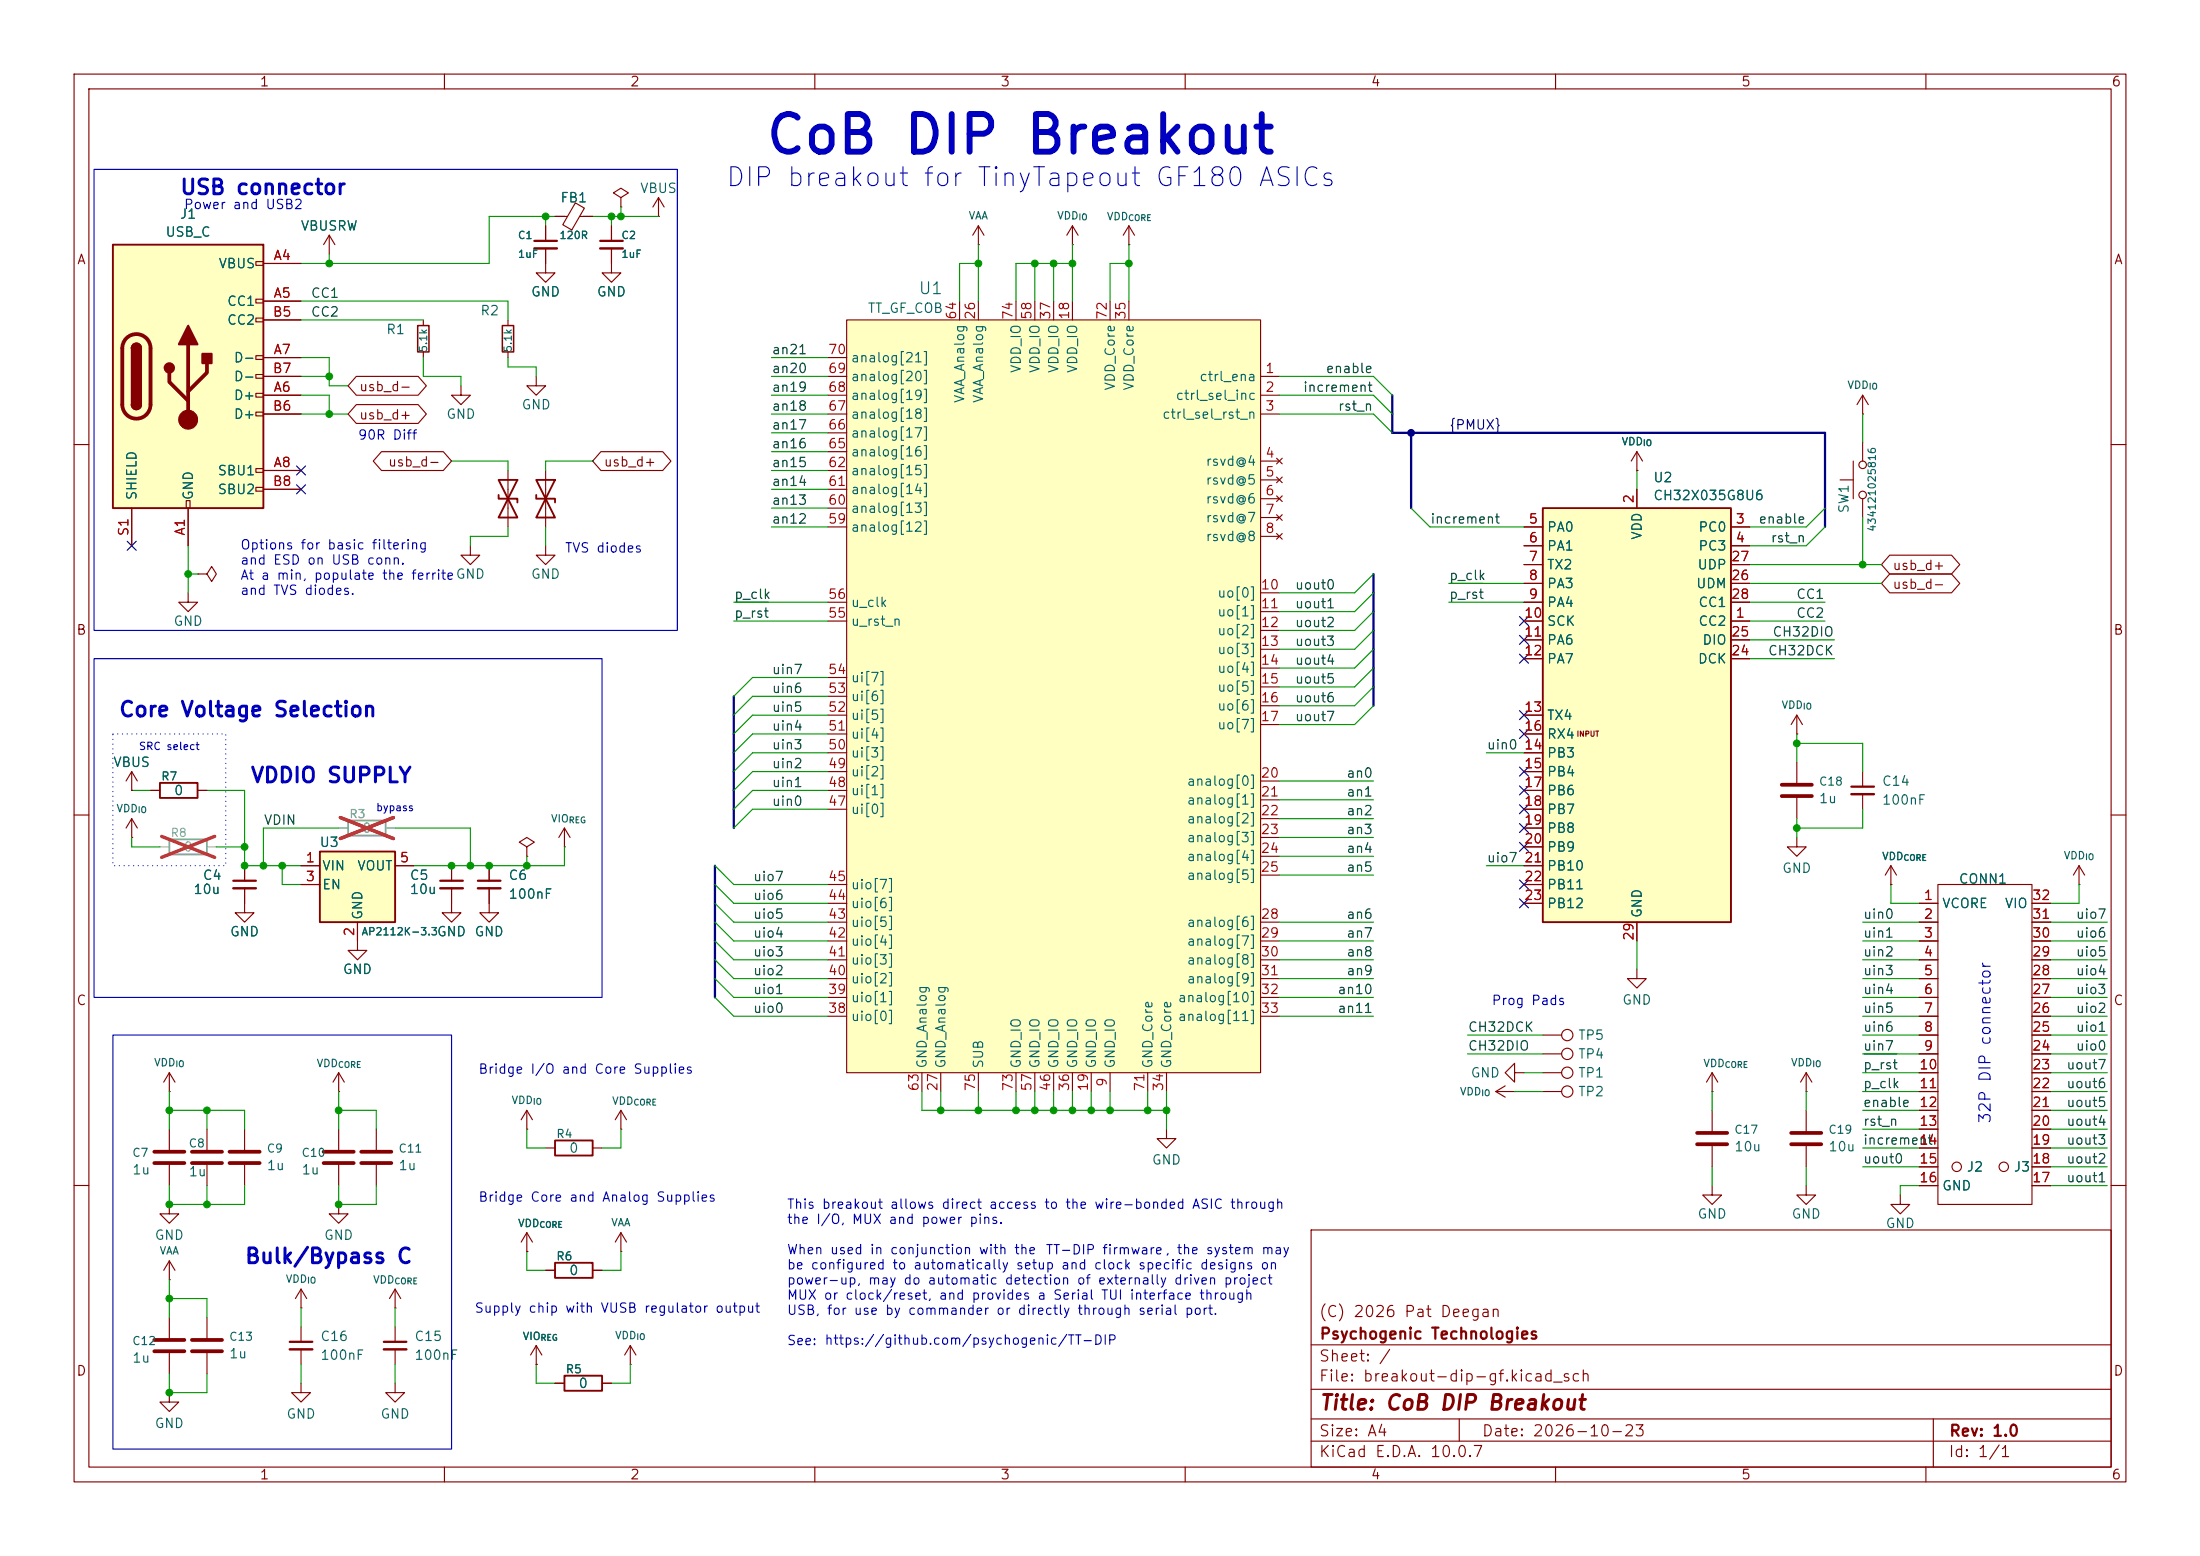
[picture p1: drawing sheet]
<svg xmlns="http://www.w3.org/2000/svg" width="297mm" height="210mm" viewBox="0 0 297 210" stroke-linecap="round" stroke-linejoin="round" font-family="sans-serif">
<g fill="none" stroke="#840000" stroke-width=".15">
<path d="M10 10h277v190h-277zM12 12h273v186h-273zM60 10v2M110 10v2M160 10v2M210 10v2M260 10v2M73.7 35.6v1.2h1.2l-1.2 1.3-1.3-1.3h1.3M57.1 43.2v.7M57.1 47.5v.8M10 60h2M285 60h2"/>
<path d="M25.4 80v1.3h1.3l-1.3 1.3-1.3-1.3h1.3M10 110h2M71.1 114.3l1-.6-1-.7-1 .7 1 .6v1.3M71.1 115.6h.1M261.6 119.4h12.7v43.2h-12.7zM285 110h2M259.1 121.9h2.5M259.1 124.5h2.5M259.1 127h2.5M259.1 129.5h2.5M259.1 132.1h2.5M259.1 134.6h2.5"/>
<path d="M259.1 137.2h2.5M259.1 139.7h2.5M274.3 121.9h2.6M274.3 124.5h2.6M274.3 127h2.6M274.3 129.5h2.6M274.3 132.1h2.6M274.3 134.6h2.6M274.3 137.2h2.6M274.3 139.7h2.6M157.5 152.4v1.3h-1.3l1.3 1.2 1.2-1.2h-1.2M259.1 142.2h2.5"/>
<path d="M259.1 144.8h2.5M259.1 147.3h2.5M259.1 149.9h2.5M259.1 152.4h2.5M259.1 154.9h2.5M259.1 157.5h2.5M274.3 142.2h2.6M274.3 144.8h2.6M274.3 147.3h2.6M274.3 149.9h2.6M274.3 152.4h2.6M274.3 154.9h2.6"/>
<path d="M274.3 157.5h2.6M10 160h2M177 166h108v32h-108zM259.1 160h2.5M274.3 160h2.6M285 160h2M60 198v2M110 198v2M160 198v2M177 194.5h108M177 191.5h108M177 187.5h108"/>
<path d="M177 181.5h108M197 191.5v3M210 198v2M260 198v2M261 191.5v6.5"/>
<circle cx="264.2" cy="157.5" r=".63"/>
<circle cx="270.5" cy="157.5" r=".63"/>
</g>
<path d="M56.4 43.9h1.5v3.6h-1.5z" fill="none" stroke="#840000" stroke-width=".2"/>
<path d="M43.2 114.9h10.1v9.6h-10.1z" fill="#ffffc2"/>
<path d="M43.2 114.9h10.1v9.6h-10.1z" fill="none" stroke="#840000" stroke-width=".25"/>
<path d="M26.7 77.5h1.2l.7-1 .6 1-.6 1-.7-1M26.7 77.5h.1M40.6 116.8h2.6M40.6 119.4h2.6M53.3 116.8h2.6M76.2 114.3h.1M76.2 111.8l-.8 1.2M76.2 111.8l.8 1.2M76.2 111.8v2.5M48.3 124.5v2.5" fill="none" stroke="#840000" stroke-width=".15"/>
<path d="M47 110.7h5.1v2.1h-5.1z" fill="none" stroke="#9c9b98" stroke-width=".25"/>
<path d="M45.7 111.8h1.3M52.1 111.8h1.2" fill="none" stroke="#9c9b98" stroke-width=".15"/>
<path d="M45.9 110.3l7.2 2.9M53.1 110.3l-7.2 2.9" fill="none" stroke="#e12e31" stroke-width=".46"/>
<path d="M114.3 43.2h55.9v101.6h-55.9z" fill="#ffffc2"/>
<g fill="none" stroke="#840000" stroke-width=".15">
<path d="M74.9 29.2h1.7M77.7 27.4l1.2 .7-1.7 2.9-1.2-.7zM78.3 29.2h1.7M83.8 26.7l1-.7-1-.6-1 .6 1 .7v1.2M83.8 27.9h.1M88.9 29.2h.1M88.9 26.7l-.8 1.2M88.9 26.7l.8 1.2M88.9 26.7v2.5M62.2 52.1v1.2h1.3l-1.3 1.3-1.2-1.3h1.2M68.6 43.2v.7M68.6 47.5v.8"/>
<path d="M72.4 50.8v1.3h1.3l-1.3 1.2-1.3-1.2h1.3M111.8 50.8h2.5M111.8 53.3h2.5M111.8 55.9h2.5M111.8 58.4h2.5M111.8 48.3h2.5M114.3 43.2h55.9v101.6h-55.9zM129.5 40.6v2.6M132.1 40.6v2.6M137.2 40.6v2.6M139.7 40.6v2.6M142.2 40.6v2.6"/>
<path d="M144.8 40.6v2.6M149.9 40.6v2.6M152.4 40.6v2.6M170.2 50.8h2.5M170.2 53.3h2.5M170.2 55.9h2.5M251.5 55.9h.1M251.5 53.3v2.6M251.5 59.7v2.5M251.5 53.3l.7 1.3M251.5 53.3l-.8 1.3M63.5 73.7v1.2h1.3l-1.3 1.3-1.3-1.3h1.3"/>
<path d="M68.6 63.5v7.6M73.7 73.7v1.2h1.2l-1.2 1.3-1.3-1.3h1.3M73.7 63.5v7.6M111.8 71.1h2.5M111.8 68.6h2.5M111.8 66h2.5M111.8 63.5h2.5M111.8 61h2.5M170.2 62.2h2.5M170.2 64.8h2.5M170.2 67.3h2.5M170.2 69.9h2.5"/>
<path d="M170.2 72.4h2.5M172.3 61.8l.8 .8M172.3 64.4l.8 .8M172.3 66.9l.8 .8M172.3 69.5l.8 .7M172.3 72l.8 .8M173.1 61.8l-.8 .8M173.1 64.4l-.8 .8M173.1 66.9l-.8 .8M173.1 69.5l-.8 .7M173.1 72l-.8 .8M221 63.5h.1"/>
<path d="M221 61l.7 1.2M221 61l-.8 1.2M221 61v2.5M248.4 64.8h1.8M250.2 62.2v5.1M251.5 67.3v2.6M111.8 99.1h2.5M111.8 96.5h2.5M111.8 94h2.5M111.8 91.4h2.5M111.8 83.8h2.5M111.8 81.3h2.5"/>
<path d="M170.2 80h2.5M170.2 82.6h2.5M170.2 85.1h2.5M170.2 87.6h2.5M170.2 90.2h2.5M170.2 92.7h2.5M170.2 95.3h2.5M170.2 97.8h2.5M17.8 106.7h.1M17.8 113h.1M17.8 104.1l-.8 1.3M17.8 104.1l.7 1.3"/>
<path d="M17.8 104.1v2.6M17.8 110.5v2.5M17.8 110.5l-.8 1.3M17.8 110.5l.7 1.3M20.3 106.7h1.3M26.7 106.7h1.2M33 119.9v3.3h1.3l-1.3 1.3-1.3-1.3h1.3M33 116.8v2.1M61 119.9v3.3h1.2l-1.2 1.3-1.3-1.3h1.3M61 116.8v2.1M66 119.9v3.3h1.3l-1.3 1.3-1.2-1.3h1.2M66 116.8v2.1"/>
<path d="M111.8 119.4h2.5M111.8 109.2h2.5M111.8 106.7h2.5M111.8 104.1h2.5M111.8 101.6h2.5M170.2 105.4h2.5M170.2 108h2.5M170.2 110.5h2.5M170.2 113h2.5M170.2 115.6h2.5M170.2 118.1h2.5M242.6 113v1.3h-1.3l1.3 1.3 1.2-1.3h-1.2"/>
<path d="M255.3 119.4h.1M255.3 116.8l-.8 1.3M255.3 116.8l.7 1.3M255.3 116.8v2.6M111.8 124.5h2.5M111.8 127h2.5M111.8 129.5h2.5M111.8 132.1h2.5M111.8 134.6h2.5M111.8 137.2h2.5M111.8 121.9h2.5M170.2 124.5h2.5"/>
<path d="M170.2 127h2.5M170.2 129.5h2.5M170.2 132.1h2.5M170.2 134.6h2.5M170.2 137.2h2.5M22.9 147.3h.1M22.9 144.8v2.5M22.9 152.4v2.8M22.9 157.2v2.8M22.9 144.8l-.8 1.3M22.9 144.8l.7 1.3M50.8 152.4v2.8"/>
<path d="M50.8 157.2v2.8M71.1 152.4h.1M71.1 149.9l-.7 1.2M71.1 149.9l.8 1.2M71.1 149.9v2.5M73.7 154.9h1.2M80 154.9h1.3M83.8 152.4h.1M83.8 149.9l-.7 1.2M83.8 149.9l.8 1.2M83.8 149.9v2.5M124.5 144.8v2.5"/>
<path d="M127 144.8v2.5M132.1 144.8v2.5M137.2 144.8v2.5M139.7 144.8v2.5M142.2 144.8v2.5M144.8 144.8v2.5M147.3 144.8v2.5M149.9 144.8v2.5M154.9 144.8v2.5M157.5 144.8v2.5M201.9 147.3l1.3 .8M201.9 147.3h2.6"/>
<path d="M203.2 146.6l-1.3 .7M204.5 144.8v1.3l-1.3-1.3 1.3-1.3v1.3h1.2M204.5 147.3h.1M243.8 147.3h.1M243.8 144.8v2.5M243.8 149.9v2.8M243.8 154.7v2.8M243.8 144.8l-.7 1.3M243.8 144.8l.8 1.3M22.9 162.6v1.2h1.2l-1.2 1.3-1.3-1.3h1.3M22.9 172.7h.1M22.9 170.2v2.5"/>
<path d="M22.9 177.8v2.8M22.9 170.2l-.8 1.3M22.9 170.2l.7 1.3M27.9 177.8v2.8M40.6 176.5h.1M40.6 174v2.5M40.6 179.1v2M40.6 174l-.7 1.3M40.6 174l.8 1.3M53.3 176.5h.1M53.3 174l.8 1.3M53.3 174l-.7 1.3"/>
<path d="M53.3 174v2.5M53.3 179.1v2M71.1 168.9h.1M71.1 166.4v2.5M71.1 166.4l-.7 1.2M71.1 166.4l.8 1.2M73.7 171.5h1.2M80 171.5h1.3M83.8 168.9h.1M83.8 166.4v2.5M83.8 166.4l-.7 1.2M83.8 166.4l.8 1.2"/>
<path d="M243.8 160v1.3h1.3l-1.3 1.3-1.2-1.3h1.2M256.5 161.3v1.3h1.3l-1.3 1.2-1.2-1.2h1.2M22.9 188v1.2h1.2l-1.2 1.3-1.3-1.3h1.3M22.9 182.6v2.8M27.9 182.6v2.8M40.6 186.7v1.3h1.3l-1.3 1.2-1.2-1.2h1.2M40.6 182.1v2.1M53.3 186.7v1.3h1.3l-1.3 1.2-1.2-1.2h1.2M53.3 182.1v2.1M72.4 184.2h.1M72.4 181.6l-.8 1.3M72.4 181.6l.8 1.3"/>
<path d="M72.4 181.6v2.6M74.9 186.7h1.3M81.3 186.7h1.2M85.1 184.2h.1M85.1 181.6l-.8 1.3M85.1 181.6l.8 1.3M85.1 181.6v2.6"/>
<circle cx="251.5" cy="62.7" r=".51"/>
<circle cx="251.5" cy="66.8" r=".51"/>
</g>
<path d="M31.5 118.9h3M59.4 118.9h3.1M64.5 118.9h3.1M39.1 181.1h3.1M51.8 181.1h3.1" fill="none" stroke="#840000" stroke-width=".3"/>
<path d="M31.5 119.9h3M59.4 119.9h3.1M64.5 119.9h3.1M39.1 182.1h3.1M51.8 182.1h3.1" fill="none" stroke="#840000" stroke-width=".33"/>
<path d="M67.3 64.8l2.5 5.1h-2.5l2.5-5.1zM67.3 66.8v.5h2.5v.5M72.4 64.8l2.5 5.1h-2.5l2.5-5.1zM72.4 66.8v.5h2.5v.5M21.6 105.7h5.1v2h-5.1zM74.9 153.9h5.1v2.1h-5.1zM74.9 170.4h5.1v2.1h-5.1zM76.2 185.7h5.1v2h-5.1z" fill="none" stroke="#840000" stroke-width=".25"/>
<path d="M22.9 113.3h5v2h-5z" fill="none" stroke="#9c9b98" stroke-width=".25"/>
<path d="M21.6 114.3h1.3M27.9 114.3h1.3" fill="none" stroke="#9c9b98" stroke-width=".15"/>
<path d="M21.8 112.9l7.2 2.8M29 112.9l-7.2 2.8" fill="none" stroke="#e12e31" stroke-width=".46"/>
<path d="M20.8 155.4h4.1M20.8 157h4.1M48.8 155.4h4M48.8 157h4M241.8 152.9h4.1M241.8 154.4h4.1M20.8 180.8h4.1M20.8 182.4h4.1M25.9 180.8h4.1M25.9 182.4h4.1" fill="none" stroke="#840000" stroke-width=".51"/>
<path d="M67.8 43.9h1.5v3.6h-1.5z" fill="none" stroke="#840000" stroke-width=".2"/>
<path d="M208.3 68.6h25.4v55.9h-25.4z" fill="#ffffc2"/>
<path d="M208.3 68.6h25.4v55.9h-25.4z" fill="none" stroke="#840000" stroke-width=".25"/>
<g fill="none" stroke="#840000" stroke-width=".15">
<path d="M44.4 31.8l-.7 1.2M44.4 31.8l.8 1.2M44.4 31.8v2.5M73.7 30.5v2M73.7 33.5v2.1M82.5 33.5v3.3h1.3l-1.3 1.3-1.2-1.3h1.2M82.5 30.5v2M132.1 33h.1M132.1 30.5l.7 1.3M132.1 30.5l-.8 1.3M132.1 30.5v2.5M144.8 33h.1"/>
<path d="M144.8 30.5l.7 1.3M144.8 30.5l-.8 1.3M144.8 30.5v2.5M152.4 33h.1M152.4 30.5l.8 1.3M152.4 30.5l-.8 1.3M152.4 30.5v2.5M205.7 71.1h2.6M205.7 73.7h2.6M205.7 76.2h2.6M205.7 78.7h2.6M221 66v2.6"/>
<path d="M233.7 71.1h2.5M233.7 73.7h2.5M233.7 76.2h2.5M233.7 78.7h2.5M205.7 83.8h2.6M205.7 81.3h2.6M205.7 86.4h2.6M205.7 88.9h2.6M205.7 96.5h2.6M205.7 99.1h2.6M233.7 83.8h2.5M233.7 81.3h2.5"/>
<path d="M233.7 86.4h2.5M233.7 88.9h2.5M242.6 99.1h.1M242.6 96.5l.7 1.3M242.6 96.5l-.8 1.3M242.6 96.5v2.6M205.7 101.6h2.6M205.7 104.1h2.6M205.7 106.7h2.6M205.7 109.2h2.6M205.7 111.8h2.6M205.7 114.3h2.6"/>
<path d="M205.7 116.8h2.6M205.7 119.4h2.6M242.6 102.9v2.8M242.6 107.7v2.8M251.5 104.1v2.1M251.5 107.2v2M205.7 121.9h2.6M208.3 139.7h2.5M221 130.8v1.3h-1.3l1.3 1.3 1.2-1.3h-1.2M221 124.5v2.5M27.9 152.4v2.8M27.9 157.2v2.8"/>
<path d="M33 152.4v2.8M33 157.2v2.8M45.7 147.3h.1M45.7 144.8v2.5M45.7 152.4v2.8M45.7 157.2v2.8M45.7 144.8l.8 1.3M45.7 144.8l-.7 1.3M208.3 144.8h2.5M208.3 142.2h2.5M208.3 147.3h2.5M231.1 147.3h.1"/>
<path d="M231.1 144.8l-.7 1.3M231.1 144.8l.8 1.3M231.1 144.8v2.5M231.1 149.9v2.8M231.1 154.7v2.8M45.7 162.6v1.2h1.3l-1.3 1.3-1.3-1.3h1.3M231.1 160v1.3h1.3l-1.3 1.3-1.2-1.3h1.2"/>
<circle cx="211.6" cy="139.7" r=".76"/>
<circle cx="211.6" cy="142.2" r=".76"/>
<circle cx="211.6" cy="144.8" r=".76"/>
<circle cx="211.6" cy="147.3" r=".76"/>
</g>
<path d="M240.5 105.9h4.1M240.5 107.4h4.1M25.9 155.4h4.1M25.9 157h4.1M31 155.4h4.1M31 157h4.1M43.7 155.4h4.1M43.7 157h4.1M229.1 152.9h4.1M229.1 154.4h4.1" fill="none" stroke="#840000" stroke-width=".51"/>
<path d="M72.1 32.5h3.1M81 32.5h3.1M249.9 106.2h3.1" fill="none" stroke="#840000" stroke-width=".3"/>
<path d="M72.1 33.5h3.1M81 33.5h3.1M249.9 107.2h3.1" fill="none" stroke="#840000" stroke-width=".33"/>
<path d="M15.2 33h20.4v35.6h-20.4z" fill="#ffffc2"/>
<g fill="none" stroke="#840000" stroke-width=".15">
<path d="M34.5 35.3h1.1v.5h-1.1zM35.6 35.6h5M73.7 30.5v2M73.7 33.5v2.1M74.9 29.2h1.3M78.7 29.2h1.3M82.5 30.5v2M82.5 33.5v2.1M34.5 40.4h1.1v.5h-1.1zM34.5 42.9h1.1v.5h-1.1zM34.5 48h1.1v.5h-1.1zM34.5 50.5h1.1v.6h-1.1z"/>
<path d="M34.5 53.1h1.1v.5h-1.1zM34.5 55.6h1.1v.5h-1.1zM35.6 40.6h5M35.6 53.3h5M35.6 48.3h5M35.6 43.2h5M35.6 55.9h5M35.6 50.8h5M48.1 50.8h8.4l1.1 1.3-1.1 1.2h-8.4l-1.1-1.2zM48.1 54.6h8.4l1.1 1.3-1.1 1.3h-8.4l-1.1-1.3zM17.8 68.6v5.1M25.1 67.6h.6v1h-.6z"/>
<path d="M25.4 68.6v5.1M34.5 63.2h1.1v.6h-1.1zM34.5 65.8h1.1v.5h-1.1zM35.6 63.5h5M35.6 66h5M51.5 61h8.3l1.2 1.2-1.2 1.3h-8.3l-1.1-1.3zM81.1 61h8.4l1.1 1.2-1.1 1.3h-8.4l-1.1-1.3zM205.7 71.1h2.6M205.7 73.7h2.6M205.7 76.2h2.6M205.7 78.7h2.6M221 63.5h.1"/>
<path d="M221 66v2.6M233.7 71.1h2.5M233.7 73.7h2.5M233.7 76.2h2.5M233.7 78.7h2.5M255.1 77.5h8.4l1.1 1.2-1.1 1.3h-8.4l-1.1-1.3zM255.1 74.9h8.4l1.1 1.3-1.1 1.3h-8.4l-1.1-1.3zM205.7 83.8h2.6M205.7 81.3h2.6M205.7 86.4h2.6M205.7 88.9h2.6M205.7 96.5h2.6"/>
<path d="M205.7 99.1h2.6M233.7 83.8h2.5M233.7 81.3h2.5M233.7 86.4h2.5M233.7 88.9h2.5M17.8 106.7h.1M20.3 106.7h1.3M26.7 106.7h1.2M33 116.8v2.1M33 119.9v2M40.6 116.8h2.6M40.6 119.4h2.6"/>
<path d="M53.3 116.8h2.6M61 116.8v2.1M61 119.9v2M66 116.8v2.1M66 119.9v2M205.7 116.8h2.6M205.7 119.4h2.6M205.7 106.7h2.6M205.7 101.6h2.6M205.7 104.1h2.6M205.7 109.2h2.6M205.7 111.8h2.6"/>
<path d="M205.7 114.3h2.6M255.3 119.4h.1M280.7 119.4h.1M280.7 116.8l-.8 1.3M280.7 116.8l.7 1.3M280.7 116.8v2.6M48.3 124.5v3.8h1.2l-1.2 1.2-1.3-1.2h1.3M205.7 121.9h2.6M221 124.5v2.5M259.1 121.9h2.5M259.1 124.5h2.5M259.1 127h2.5"/>
<path d="M259.1 129.5h2.5M259.1 132.1h2.5M259.1 134.6h2.5M259.1 137.2h2.5M259.1 139.7h2.5M274.3 121.9h2.6M274.3 124.5h2.6M274.3 127h2.6M274.3 129.5h2.6M274.3 132.1h2.6M274.3 134.6h2.6M274.3 137.2h2.6"/>
<path d="M274.3 139.7h2.6M259.1 142.2h2.5M259.1 144.8h2.5M259.1 147.3h2.5M259.1 149.9h2.5M259.1 152.4h2.5M259.1 154.9h2.5M259.1 157.5h2.5M274.3 142.2h2.6M274.3 144.8h2.6M274.3 147.3h2.6M274.3 149.9h2.6"/>
<path d="M274.3 152.4h2.6M274.3 154.9h2.6M274.3 157.5h2.6M71.1 168.9h.1M73.7 171.5h1.2M80 171.5h1.3M259.1 160h2.5M274.3 160h2.6M72.4 184.2h.1M74.9 186.7h1.3M81.3 186.7h1.2"/>
</g>
<path d="M15.2 33h20.4v35.6h-20.4zM17.8 47a.64 .64 0 0 1 .6-.6 .64 .64 0 0 1 .6 .6M17.8 54.6a.64 .64 0 0 0 .6 .6 .64 .64 0 0 0 .6-.6" fill="none" stroke="#840000" stroke-width=".25"/>
<path d="M17.1 45.7a1.9 1.9 0 0 1 2-.5 1.9 1.9 0 0 1 1.2 1.8v7.6a1.91 1.91 0 0 1-1.9 1.9 1.91 1.91 0 0 1-1.9-1.9v-7.6a1.9 1.9 0 0 1 .6-1.3zM22.9 50.3v1.3l2.5 2.5M25.4 46.5v10.1M27.9 49v1.3l-2.5 2.5" fill="none" stroke="#840000" stroke-width=".51"/>
<g fill="#840000" stroke="#840000" stroke-width=".25">
<path d="M17.8 47h1.2v7.6h-1.2z"/>
<path d="M18 46.5a.64 .64 0 0 1 .7-.1 .64 .64 0 0 1 .3 .6h-1.2z"/>
<path d="M17.8 54.6h1.2a.64 .64 0 0 1-.6 .6 .64 .64 0 0 1-.6-.6z"/>
<path d="M25.4 43.9l1.3 2.6h-2.6z"/>
<path d="M27.3 47.8h1.3v1.2h-1.3z"/>
<circle cx="22.9" cy="49.7" r=".63"/>
</g>
<circle cx="25.4" cy="56.6" r="1.27" fill="#840000" stroke="#840000" stroke-width=".15"/>
<path d="M195.8 78.7h4.4M99.3 81.3h4.4M251.7 142.2h4.4" fill="none" stroke="#0f0f0f" stroke-width=".15"/>
<path d="M188 53.3v5.1h58.4v12.7M190.5 58.4v10.2M185.4 77.5v17.8M99.1 94v17.8M96.5 116.8v17.8" fill="none" stroke="#000084" stroke-width=".3"/>
<g fill="none" stroke="#009600" stroke-width=".15">
<path d="M44.4 34.3v1.3M73.7 29.2v1.3M74.9 29.2h-8.9v6.4h-25.4M80 29.2h8.9M82.5 29.2v1.3M83.8 27.9v1.3M132.1 35.6h-2.6v5M132.1 33v7.6M139.7 35.6v5M142.2 35.6v5M144.8 33v7.6M144.8 35.6h-7.6v5"/>
<path d="M152.4 33v7.6M152.4 35.6h-2.5v5M40.6 55.9h6.4M40.6 53.3h3.8v2.6M40.6 50.8h3.8M40.6 48.3h3.8v3.8h2.6M40.6 40.6h28v2.6M40.6 43.2h16.5M57.1 48.3v2.5h5.1v1.3M68.6 48.3v1.2h3.8v1.3M104.1 55.9h7.7M104.1 53.3h7.7"/>
<path d="M104.1 50.8h7.7M104.1 48.3h7.7M104.1 58.4h7.7M172.7 55.9h12.7l2.6 2.5M172.7 53.3h12.7l2.6 2.6M172.7 50.8h12.7l2.6 2.5M251.5 55.9v3.8M25.4 73.7v6.3M25.4 77.5h1.3M61 62.2h7.6v1.3M68.6 71.1v1.3h-5.1v1.3M73.7 71.1v2.6"/>
<path d="M80 62.2h-6.3v1.3M104.1 71.1h7.7M104.1 63.5h7.7M104.1 68.6h7.7M104.1 66h7.7M104.1 61h7.7M185.4 77.5l-2.5 2.5h-10.2M190.5 68.6l2.5 2.5h12.7M195.6 78.7h10.1M221 63.5v2.5M236.2 78.7h17.8M236.2 76.2h17.8"/>
<path d="M246.4 71.1l-2.6 2.6h-7.6M246.4 68.6l-2.6 2.5h-7.6M251.5 69.9v6.3M99.1 81.3h12.7M99.1 83.8h12.7M111.8 99.1h-10.2l-2.5 2.5M111.8 96.5h-10.2l-2.5 2.6M111.8 91.4h-10.2l-2.5 2.6M111.8 94h-10.2l-2.5 2.5M185.4 80l-2.5 2.6h-10.2M185.4 82.6l-2.5 2.5h-10.2M185.4 85.1l-2.5 2.5h-10.2"/>
<path d="M185.4 87.6l-2.5 2.6h-10.2M185.4 92.7l-2.5 2.6h-10.2M185.4 90.2l-2.5 2.5h-10.2M185.4 95.3l-2.5 2.5h-10.2M195.6 81.3h10.1M236.2 81.3h10.2M236.2 88.9h11.4M236.2 83.8h10.2M236.2 86.4h11.4M242.6 99.1v3.8M17.8 106.7h2.5M17.8 113v1.3h3.8"/>
<path d="M27.9 106.7h5.1v10.1h7.6M29.2 114.3h3.8M38.1 116.8v2.6h2.5M45.7 111.8h-10.1v5M53.3 111.8h10.2v5M71.1 115.6v1.2M76.2 114.3v2.5h-20.3M96.5 119.4l2.6 2.5h12.7M96.5 116.8l2.6 2.6h12.7M111.8 106.7h-10.2l-2.5 2.5M111.8 109.2h-10.2l-2.5 2.6M111.8 104.1h-10.2l-2.5 2.6"/>
<path d="M111.8 101.6h-10.2l-2.5 2.5M172.7 108h12.7M172.7 115.6h12.7M172.7 113h12.7M172.7 118.1h12.7M172.7 110.5h12.7M172.7 105.4h12.7M200.7 101.6h5M200.7 116.8h5M242.6 100.3h8.9v3.8M242.6 110.5v2.5M251.5 109.2v2.6h-8.9"/>
<path d="M255.3 119.4v2.5h3.8M280.7 119.4v2.5h-3.8M96.5 121.9l2.6 2.6h12.7M96.5 132.1l2.6 2.5h12.7M96.5 134.6l2.6 2.6h12.7M96.5 129.5l2.6 2.6h12.7M96.5 127l2.6 2.5h12.7M96.5 124.5l2.6 2.5h12.7M172.7 124.5h12.7M172.7 134.6h12.7M172.7 137.2h12.7M172.7 132.1h12.7"/>
<path d="M172.7 129.5h12.7M172.7 127h12.7M198.1 139.7h10.2M221 127v3.8M251.5 124.5h7.6M251.5 134.6h7.6M251.5 137.2h7.6M251.5 132.1h7.6M251.5 129.5h7.6M251.5 127h7.6M251.5 139.7h7.6M276.9 124.5h7.6"/>
<path d="M276.9 134.6h7.6M276.9 137.2h7.6M276.9 132.1h7.6M276.9 129.5h7.6M276.9 127h7.6M276.9 139.7h7.6M22.9 149.9h10.1v2.5M22.9 147.3v5.1M27.9 149.9v2.5M45.7 149.9h5.1v2.5M45.7 147.3v5.1M71.1 152.4v2.5h2.6"/>
<path d="M83.8 152.4v2.5h-2.5M124.5 147.3v2.6h33M127 147.3v2.6M132.1 147.3v2.6M137.2 147.3v2.6M139.7 147.3v2.6M142.2 147.3v2.6M144.8 147.3v2.6M147.3 147.3v2.6M149.9 147.3v2.6M154.9 147.3v2.6M157.5 147.3v5.1"/>
<path d="M198.1 142.2h10.2M204.5 147.3h3.8M205.7 144.8h2.6M231.1 147.3v2.6M231.1 157.5v2.5M243.8 147.3v2.6M243.8 157.5v2.5M251.5 149.9h7.6M251.5 147.3h7.6M251.5 144.8h7.6M251.5 142.2h7.6M251.5 154.9h7.6"/>
<path d="M251.5 152.4h7.6M251.5 157.5h7.6M276.9 149.9h7.6M276.9 147.3h7.6M276.9 144.8h7.6M276.9 142.2h7.6M276.9 154.9h7.6M276.9 152.4h7.6M276.9 157.5h7.6M22.9 160v2.6h10.1v-2.6M22.9 172.7v5.1M22.9 175.3h5v2.5"/>
<path d="M27.9 160v2.6M40.6 176.5v2.6M45.7 160v2.6h5.1v-2.6M53.3 176.5v2.6M71.1 168.9v2.6h2.6M83.8 168.9v2.6h-2.5M259.1 160h-2.6v1.3M276.9 160h7.6M22.9 185.4v2.6h5v-2.6M40.6 184.2v2.5M53.3 184.2v2.5M72.4 184.2v2.5h2.5"/>
<path d="M85.1 184.2v2.5h-2.6"/>
</g>
<g fill="none" stroke="#000084" stroke-width=".15">
<path d="M17.2 73.1l1.2 1.2M18.4 73.1l-1.2 1.2M40 65.4l1.2 1.2M40 62.9l1.2 1.2M41.2 65.4l-1.2 1.2M41.2 62.9l-1.2 1.2M205.1 88.3l1.2 1.2M205.1 83.2l1.2 1.2M205.1 98.5l1.2 1.2M205.1 95.9l1.2 1.2M205.1 85.8l1.2 1.2M206.3 88.3l-1.2 1.2"/>
<path d="M206.3 83.2l-1.2 1.2M206.3 98.5l-1.2 1.2M206.3 95.9l-1.2 1.2M206.3 85.8l-1.2 1.2M205.1 108.6l1.2 1.2M205.1 111.2l1.2 1.2M205.1 118.8l1.2 1.2M205.1 113.7l1.2 1.2M205.1 106.1l1.2 1.2M205.1 103.5l1.2 1.2M206.3 108.6l-1.2 1.2M206.3 111.2l-1.2 1.2"/>
<path d="M206.3 118.8l-1.2 1.2M206.3 113.7l-1.2 1.2M206.3 106.1l-1.2 1.2M206.3 103.5l-1.2 1.2M205.1 121.3l1.2 1.2M206.3 121.3l-1.2 1.2"/>
</g>
<path d="M12.7 22.9h78.7v62.2h-78.7zM12.7 88.9h68.6v45.7h-68.6zM15.2 139.7h45.8v55.9h-45.8z" fill="none" stroke="#0000c2" stroke-width=".15"/>
<path d="M15.2 99.1h15.3v17.7h-15.3z" fill="none" stroke="#0000c2" stroke-width=".15" stroke-dasharray="0 .6"/>
<path d="M45.7 111.8h1.3M52.1 111.8h1.2" fill="none" stroke="#9c9b98" stroke-width=".15"/>
<path d="M45.9 110.3l7.2 2.9M53.1 110.3l-7.2 2.9" fill="none" stroke="#e12e31" stroke-width=".46"/>
<g fill="#009600" stroke="#009600" stroke-width=".14">
<circle cx="22.9" cy="188" r=".46"/>
<circle cx="27.9" cy="162.6" r=".46"/>
<circle cx="22.9" cy="162.6" r=".46"/>
<circle cx="22.9" cy="175.3" r=".46"/>
<circle cx="22.9" cy="149.9" r=".46"/>
<circle cx="27.9" cy="149.9" r=".46"/>
<circle cx="38.1" cy="116.8" r=".46"/>
<circle cx="66" cy="116.8" r=".46"/>
<circle cx="71.1" cy="116.8" r=".46"/>
<circle cx="63.5" cy="116.8" r=".46"/>
<circle cx="25.4" cy="77.5" r=".46"/>
<circle cx="44.4" cy="50.8" r=".46"/>
<circle cx="44.4" cy="55.9" r=".46"/>
<circle cx="33" cy="114.3" r=".46"/>
<circle cx="45.7" cy="149.9" r=".46"/>
<circle cx="45.7" cy="162.6" r=".46"/>
<circle cx="61" cy="116.8" r=".46"/>
<circle cx="33" cy="116.8" r=".46"/>
<circle cx="35.6" cy="116.8" r=".46"/>
<circle cx="144.8" cy="149.9" r=".46"/>
<circle cx="157.5" cy="149.9" r=".46"/>
<circle cx="154.9" cy="149.9" r=".46"/>
<circle cx="137.2" cy="149.9" r=".46"/>
<circle cx="149.9" cy="149.9" r=".46"/>
<circle cx="147.3" cy="149.9" r=".46"/>
<circle cx="142.2" cy="149.9" r=".46"/>
<circle cx="139.7" cy="149.9" r=".46"/>
<circle cx="242.6" cy="100.3" r=".46"/>
<circle cx="242.6" cy="111.8" r=".46"/>
<circle cx="251.5" cy="76.2" r=".46"/>
<circle cx="44.4" cy="35.6" r=".46"/>
<circle cx="132.1" cy="149.9" r=".46"/>
<circle cx="127" cy="149.9" r=".46"/>
<circle cx="82.5" cy="29.2" r=".46"/>
<circle cx="83.8" cy="29.2" r=".46"/>
<circle cx="144.8" cy="35.6" r=".46"/>
<circle cx="142.2" cy="35.6" r=".46"/>
<circle cx="139.7" cy="35.6" r=".46"/>
<circle cx="152.4" cy="35.6" r=".46"/>
<circle cx="132.1" cy="35.6" r=".46"/>
<circle cx="73.7" cy="29.2" r=".46"/>
</g>
<circle cx="190.5" cy="58.4" r=".46" fill="#000084" stroke="#000084" stroke-width=".14"/>
<text font-size="5.1" fill="#0000c2" x="103.1" y="22">CoB DIP Breakout</text>
<text font-size="2.5" fill="#0000c2" x="97.8" y="25.8">DIP breakout for TinyTapeout GF180 ASICs</text>
<g font-size="2" fill="#0000c2">
<text x="24.2" y="26.8">USB connector</text>
<text x="15.9" y="97.2">Core Voltage Selection</text>
<text x="33.7" y="106.1">VDDIO SUPPLY</text>
<text x="32.9" y="171">Bulk/Bypass C</text>
</g>
<text font-size="2" fill="#840000" x="178" y="190.8">Title: CoB DIP Breakout</text>
<text font-size="1.6" fill="#006464" x="123.9" y="40.1">U1</text>
<text font-size="1.5" fill="#0000c2" x="269.1" y="151.8" transform="rotate(-90 269.1 151.8)">32P DIP connector</text>
<g font-size="1.5" fill="#840000">
<text x="178" y="178.1">(C) 2026 Pat Deegan</text>
<text x="178" y="184.1">Sheet: /</text>
<text x="178" y="181.1">Psychogenic Technologies</text>
<text x="178" y="186.8">File: breakout-dip-gf.kicad_sch</text>
<text x="178" y="197">KiCad E.D.A. 10.0.7</text>
<text x="178" y="194.2">Size: A4</text>
<text x="200" y="194.2">Date: 2026-10-23</text>
<text x="263" y="197">Id: 1/1</text>
<text x="263" y="194.2">Rev: 1.0</text>
</g>
<g font-size="1.3" fill="#840000">
<text x="35" y="12">1</text>
<text x="85" y="12">2</text>
<text x="135" y="12">3</text>
<text x="185" y="12">4</text>
<text x="235" y="12">5</text>
<text x="285" y="12">6</text>
<text x="10.3" y="36">A</text>
<text x="285.3" y="36">A</text>
<text x="48.4" y="53.1">usb_d-</text>
<text x="48.4" y="56.9">usb_d+</text>
<text x="52.3" y="63.3">usb_d-</text>
<text x="81.4" y="63.3">usb_d+</text>
<text x="255.4" y="77.3">usb_d+</text>
<text x="255.4" y="79.8">usb_d-</text>
<text x="10.2" y="86">B</text>
<text x="285.2" y="86">B</text>
<text x="10.2" y="136">C</text>
<text x="285.2" y="136">C</text>
<text x="10.2" y="186">D</text>
<text x="285.2" y="186">D</text>
<text x="35" y="200">1</text>
<text x="85" y="200">2</text>
<text x="135" y="200">3</text>
<text x="185" y="200">4</text>
<text x="235" y="200">5</text>
<text x="285" y="200">6</text>
</g>
<g font-size="1.3" fill="#006464">
<text x="24.2" y="29.8">J1</text>
<text x="75.6" y="27.6">FB1</text>
<text x="86.3" y="26.4">VBUS</text>
<text x="22.2" y="32.3">USB_C</text>
<text x="40.5" y="31.4">VBUSRW</text>
<text x="29.4" y="36.5">VBUS</text>
<text x="30.6" y="41.6">CC1</text>
<text x="71.6" y="40.3">GND</text>
<text x="80.5" y="40.3">GND</text>
<text x="30.6" y="44.1">CC2</text>
<text x="52.1" y="45.4">R1</text>
<text x="64.8" y="42.9">R2</text>
<text x="117.1" y="42.6">TT_GF_COB</text>
<text x="31.5" y="49.2">D-</text>
<text x="31.5" y="51.8">D-</text>
<text x="114.8" y="51.8">analog[20]</text>
<text x="114.8" y="49.2">analog[21]</text>
<text x="138.1" y="50.4" transform="rotate(-90 138.1 50.4)">VDD_IO</text>
<text x="140.7" y="50.4" transform="rotate(-90 140.7 50.4)">VDD_IO</text>
<text x="143.2" y="50.4" transform="rotate(-90 143.2 50.4)">VDD_IO</text>
<text x="145.7" y="50.4" transform="rotate(-90 145.7 50.4)">VDD_IO</text>
<text x="150.8" y="52.8" transform="rotate(-90 150.8 52.8)">VDD_Core</text>
<text x="153.4" y="52.8" transform="rotate(-90 153.4 52.8)">VDD_Core</text>
<text x="161.8" y="51.8">ctrl_ena</text>
<text x="31.5" y="54.3">D+</text>
<text x="31.5" y="56.8">D+</text>
<text x="60.2" y="56.8">GND</text>
<text x="70.3" y="55.6">GND</text>
<text x="114.8" y="59.4">analog[17]</text>
<text x="114.8" y="56.8">analog[18]</text>
<text x="114.8" y="54.3">analog[19]</text>
<text x="130.5" y="54.5" transform="rotate(-90 130.5 54.5)">VAA_Analog</text>
<text x="133" y="54.5" transform="rotate(-90 133 54.5)">VAA_Analog</text>
<text x="156.8" y="56.8">ctrl_sel_rst_n</text>
<text x="158.6" y="54.3">ctrl_sel_inc</text>
<text x="29.3" y="64.5">SBU1</text>
<text x="114.8" y="64.5">analog[15]</text>
<text x="114.8" y="61.9">analog[16]</text>
<text x="162.7" y="63.2">rsvd@4</text>
<text x="162.7" y="65.7">rsvd@5</text>
<text x="223.1" y="65.4">U2</text>
<text x="18.7" y="67.6" transform="rotate(-90 18.7 67.6)">SHIELD</text>
<text x="26.4" y="67.6" transform="rotate(-90 26.4 67.6)">GND</text>
<text x="29.3" y="67">SBU2</text>
<text x="114.8" y="69.5">analog[13]</text>
<text x="114.8" y="67">analog[14]</text>
<text x="162.7" y="68.3">rsvd@6</text>
<text x="162.7" y="70.8">rsvd@7</text>
<text x="223.1" y="67.8">CH32X035G8U6</text>
<text x="249.9" y="69.4" transform="rotate(-90 249.9 69.4)">SW1</text>
<text x="114.8" y="72.1">analog[12]</text>
<text x="162.7" y="73.4">rsvd@8</text>
<text x="208.8" y="72.1">PA0</text>
<text x="208.8" y="74.6">PA1</text>
<text x="208.8" y="77.2">TX2</text>
<text x="221.9" y="72.9" transform="rotate(-90 221.9 72.9)">VDD</text>
<text x="229.1" y="77.2">UDP</text>
<text x="229.2" y="72.1">PC0</text>
<text x="229.2" y="74.6">PC3</text>
<text x="71.6" y="78.4">GND</text>
<text x="114.8" y="82.2">u_clk</text>
<text x="164.2" y="81">uo[0]</text>
<text x="164.2" y="83.5">uo[1]</text>
<text x="208.8" y="79.7">PA3</text>
<text x="208.8" y="82.2">PA4</text>
<text x="228.9" y="79.7">UDM</text>
<text x="229.2" y="82.2">CC1</text>
<text x="23.3" y="84.8">GND</text>
<text x="114.8" y="84.8">u_rst_n</text>
<text x="164.2" y="86.1">uo[2]</text>
<text x="164.2" y="88.6">uo[3]</text>
<text x="208.8" y="84.8">SCK</text>
<text x="208.8" y="87.3">PA6</text>
<text x="208.8" y="89.9">PA7</text>
<text x="229.1" y="89.9">DCK</text>
<text x="229.2" y="84.8">CC2</text>
<text x="229.7" y="87.3">DIO</text>
<text x="114.8" y="94.9">ui[6]</text>
<text x="114.8" y="92.4">ui[7]</text>
<text x="164.2" y="91.1">uo[4]</text>
<text x="164.2" y="93.7">uo[5]</text>
<text x="114.8" y="100">ui[4]</text>
<text x="114.8" y="97.5">ui[5]</text>
<text x="164.2" y="96.2">uo[6]</text>
<text x="164.2" y="98.8">uo[7]</text>
<text x="208.8" y="97.5">TX4</text>
<text x="208.8" y="100">RX4</text>
<text x="15.2" y="103.8">VBUS</text>
<text x="23.4" y="107.6">0</text>
<text x="114.8" y="107.6">ui[1]</text>
<text x="114.8" y="105.1">ui[2]</text>
<text x="114.8" y="102.6">ui[3]</text>
<text x="160.1" y="106.4">analog[0]</text>
<text x="208.8" y="102.6">PB3</text>
<text x="208.8" y="105.1">PB4</text>
<text x="208.8" y="107.6">PB6</text>
<text x="254" y="106.4">C14</text>
<text x="114.8" y="110.2">ui[0]</text>
<text x="160.1" y="108.9">analog[1]</text>
<text x="160.1" y="111.5">analog[2]</text>
<text x="160.1" y="114">analog[3]</text>
<text x="208.8" y="110.2">PB7</text>
<text x="208.8" y="112.7">PB8</text>
<text x="245.5" y="108.7">1u</text>
<text x="254" y="108.9">100nF</text>
<text x="27.3" y="119.1">C4</text>
<text x="43.1" y="114.6">U3</text>
<text x="43.4" y="117.8">VIN</text>
<text x="48.1" y="117.8">VOUT</text>
<text x="55.2" y="119.1">C5</text>
<text x="68.6" y="119.1">C6</text>
<text x="160.1" y="116.5">analog[4]</text>
<text x="160.1" y="119.1">analog[5]</text>
<text x="208.8" y="115.3">PB9</text>
<text x="208.8" y="117.8">PB10</text>
<text x="240.5" y="118.1">GND</text>
<text x="264.4" y="119.6">CONN1</text>
<text x="26" y="121">10u</text>
<text x="43.4" y="120.3">EN</text>
<text x="49.2" y="124.2" transform="rotate(-90 49.2 124.2)">GND</text>
<text x="55.2" y="121">10u</text>
<text x="68.6" y="121.6">100nF</text>
<text x="114.8" y="125.4">uio[5]</text>
<text x="114.8" y="122.9">uio[6]</text>
<text x="114.8" y="120.3">uio[7]</text>
<text x="160.1" y="125.4">analog[6]</text>
<text x="208.8" y="122.9">PB12</text>
<text x="208.8" y="120.3">PB11</text>
<text x="221.9" y="124" transform="rotate(-90 221.9 124)">GND</text>
<text x="262.1" y="122.9">VCORE</text>
<text x="270.6" y="122.9">VIO</text>
<text x="31" y="126.7">GND</text>
<text x="46.2" y="131.8">GND</text>
<text x="58.9" y="126.7">GND</text>
<text x="64" y="126.7">GND</text>
<text x="114.8" y="130.5">uio[3]</text>
<text x="114.8" y="128">uio[4]</text>
<text x="160.1" y="128">analog[7]</text>
<text x="160.1" y="130.5">analog[8]</text>
<text x="114.8" y="135.6">uio[1]</text>
<text x="114.8" y="133">uio[2]</text>
<text x="158.9" y="135.6">analog[10]</text>
<text x="160.1" y="133">analog[9]</text>
<text x="218.9" y="135.9">GND</text>
<text x="114.8" y="138.1">uio[0]</text>
<text x="158.9" y="138.1">analog[11]</text>
<text x="213" y="140.7">TP5</text>
<text x="213" y="143.2">TP4</text>
<text x="125.4" y="144.3" transform="rotate(-90 125.4 144.3)">GND_Analog</text>
<text x="128" y="144.3" transform="rotate(-90 128 144.3)">GND_Analog</text>
<text x="133" y="144.3" transform="rotate(-90 133 144.3)">SUB</text>
<text x="138.1" y="144.3" transform="rotate(-90 138.1 144.3)">GND_IO</text>
<text x="140.7" y="144.3" transform="rotate(-90 140.7 144.3)">GND_IO</text>
<text x="143.2" y="144.3" transform="rotate(-90 143.2 144.3)">GND_IO</text>
<text x="145.7" y="144.3" transform="rotate(-90 145.7 144.3)">GND_IO</text>
<text x="148.3" y="144.3" transform="rotate(-90 148.3 144.3)">GND_IO</text>
<text x="150.8" y="144.3" transform="rotate(-90 150.8 144.3)">GND_IO</text>
<text x="155.9" y="144.3" transform="rotate(-90 155.9 144.3)">GND_Core</text>
<text x="158.4" y="144.3" transform="rotate(-90 158.4 144.3)">GND_Core</text>
<text x="198.5" y="145.7">GND</text>
<text x="213" y="145.7">TP1</text>
<text x="213" y="148.3">TP2</text>
<text x="76.7" y="155.9">0</text>
<text x="234" y="155.7">10u</text>
<text x="246.7" y="155.7">10u</text>
<text x="17.8" y="158.8">1u</text>
<text x="25.4" y="159.1">1u</text>
<text x="35.9" y="158.2">1u</text>
<text x="40.6" y="158.8">1u</text>
<text x="53.7" y="158.2">1u</text>
<text x="155.4" y="157.5">GND</text>
<text x="262.1" y="161">GND</text>
<text x="265.4" y="158.4">J2</text>
<text x="271.8" y="158.4">J3</text>
<text x="20.8" y="167.7">GND</text>
<text x="43.7" y="167.7">GND</text>
<text x="229.1" y="164.8">GND</text>
<text x="241.8" y="164.8">GND</text>
<text x="254.5" y="166.1">GND</text>
<text x="76.7" y="172.4">0</text>
<text x="17.8" y="184.2">1u</text>
<text x="30.8" y="183.6">1u</text>
<text x="43.2" y="181.3">C16</text>
<text x="43.2" y="183.8">100nF</text>
<text x="55.9" y="181.3">C15</text>
<text x="55.9" y="183.8">100nF</text>
<text x="38.6" y="191.8">GND</text>
<text x="51.3" y="191.8">GND</text>
<text x="78" y="187.7">0</text>
<text x="20.8" y="193.1">GND</text>
</g>
<g font-size="1.3" fill="#0000c2">
<text x="24.7" y="28.5">Power and USB2</text>
<text x="48.2" y="59.7">90R Diff</text>
<text x="32.4" y="74.5">Options for basic filtering</text>
<text x="32.4" y="76.5">and ESD on USB conn.</text>
<text x="76.2" y="74.9">TVS diodes</text>
<text x="32.4" y="78.6">At a min, populate the ferriteGND</text>
<text x="32.4" y="80.6">and TVS diodes.</text>
<text x="201.3" y="136">Prog Pads</text>
<text x="64.5" y="145.2">Bridge I/O and Core Supplies</text>
<text x="64.5" y="162.5">Bridge Core and Analog Supplies</text>
<text x="106.1" y="163.5">This breakout allows direct access to the wire-bonded ASIC through</text>
<text x="106.1" y="165.5">the I/O, MUX and power pins.</text>
<text x="106.1" y="169.6">When used in conjunction with the</text>
<text x="106.1" y="171.6">be configured to automatically setup and clock specific designs on</text>
<text x="106.1" y="173.7">power-up, may do automatic detection of externally driven project</text>
<text x="141.1" y="169.6">TT-DIP firmware, the system may</text>
<text x="64" y="177.5">Supply chip with VUSB regulator output</text>
<text x="106.1" y="175.7">MUX or clock/reset, and provides a Serial TUI interface through</text>
<text x="106.1" y="177.8">USB, for use by commander or directly through serial port.</text>
<text x="106.1" y="181.9">See: https://github.com/psychogenic/TT-DIP</text>
</g>
<g font-size="1.3" fill="#a90000">
<text x="36.8" y="35.4">A4</text>
<text x="36.8" y="40.5">A5</text>
<text x="36.7" y="43">B5</text>
<text x="129.4" y="43.2" transform="rotate(-90 129.4 43.2)">64</text>
<text x="131.9" y="43.2" transform="rotate(-90 131.9 43.2)">26</text>
<text x="137" y="43.2" transform="rotate(-90 137 43.2)">74</text>
<text x="139.6" y="43.2" transform="rotate(-90 139.6 43.2)">58</text>
<text x="142.1" y="43.2" transform="rotate(-90 142.1 43.2)">37</text>
<text x="144.6" y="43.2" transform="rotate(-90 144.6 43.2)">18</text>
<text x="149.7" y="43.2" transform="rotate(-90 149.7 43.2)">72</text>
<text x="152.3" y="43.2" transform="rotate(-90 152.3 43.2)">35</text>
<text x="36.7" y="50.7">B7</text>
<text x="36.8" y="53.2">A6</text>
<text x="36.8" y="48.1">A7</text>
<text x="111.7" y="53.2">68</text>
<text x="111.7" y="50.7">69</text>
<text x="111.7" y="48.1">70</text>
<text x="170.7" y="50.7">1</text>
<text x="170.7" y="53.2">2</text>
<text x="36.7" y="55.7">B6</text>
<text x="111.7" y="58.3">66</text>
<text x="111.7" y="55.7">67</text>
<text x="170.7" y="55.7">3</text>
<text x="36.7" y="65.9">B8</text>
<text x="36.8" y="63.4">A8</text>
<text x="111.7" y="65.9">61</text>
<text x="111.7" y="63.4">62</text>
<text x="111.7" y="60.8">65</text>
<text x="170.7" y="62.1">4</text>
<text x="170.7" y="64.6">5</text>
<text x="111.7" y="71">59</text>
<text x="111.7" y="68.4">60</text>
<text x="170.7" y="67.2">6</text>
<text x="170.7" y="69.7">7</text>
<text x="206.3" y="71">5</text>
<text x="220.8" y="68" transform="rotate(-90 220.8 68)">2</text>
<text x="234.2" y="71">3</text>
<text x="17.6" y="72.5" transform="rotate(-90 17.6 72.5)">S1</text>
<text x="25.3" y="72.4" transform="rotate(-90 25.3 72.4)">A1</text>
<text x="170.7" y="72.3">8</text>
<text x="206.3" y="73.5">6</text>
<text x="206.3" y="76.1">7</text>
<text x="233.6" y="76.1">27</text>
<text x="234.2" y="73.5">4</text>
<text x="111.7" y="83.7">55</text>
<text x="111.7" y="81.1">56</text>
<text x="170.1" y="79.9">10</text>
<text x="170.1" y="82.4">11</text>
<text x="205.7" y="83.7">10</text>
<text x="206.3" y="78.6">8</text>
<text x="206.3" y="81.1">9</text>
<text x="233.6" y="78.6">26</text>
<text x="233.6" y="81.1">28</text>
<text x="234.2" y="83.7">1</text>
<text x="170.1" y="85">12</text>
<text x="170.1" y="87.5">13</text>
<text x="205.7" y="86.2">11</text>
<text x="205.7" y="88.8">12</text>
<text x="233.6" y="88.8">24</text>
<text x="233.6" y="86.2">25</text>
<text x="111.7" y="93.8">53</text>
<text x="111.7" y="91.3">54</text>
<text x="170.1" y="90">14</text>
<text x="170.1" y="92.6">15</text>
<text x="170.1" y="95.1">16</text>
<text x="111.7" y="101.5">50</text>
<text x="111.7" y="98.9">51</text>
<text x="111.7" y="96.4">52</text>
<text x="170.1" y="97.7">17</text>
<text x="205.7" y="101.5">14</text>
<text x="205.7" y="96.4">13</text>
<text x="205.7" y="98.9">16</text>
<text x="111.7" y="106.5">48</text>
<text x="111.7" y="104">49</text>
<text x="170.1" y="105.3">20</text>
<text x="170.1" y="107.8">21</text>
<text x="205.7" y="104">15</text>
<text x="205.7" y="106.5">17</text>
<text x="111.7" y="109.1">47</text>
<text x="170.1" y="110.4">22</text>
<text x="170.1" y="112.9">23</text>
<text x="205.7" y="109.1">18</text>
<text x="205.7" y="111.6">19</text>
<text x="41.2" y="116.7">1</text>
<text x="41.2" y="119.2">3</text>
<text x="53.9" y="116.7">5</text>
<text x="111.7" y="119.2">45</text>
<text x="170.1" y="115.4">24</text>
<text x="170.1" y="118">25</text>
<text x="205.7" y="114.2">20</text>
<text x="205.7" y="116.7">21</text>
<text x="205.7" y="119.2">22</text>
<text x="111.7" y="124.3">43</text>
<text x="111.7" y="121.8">44</text>
<text x="170.1" y="124.3">28</text>
<text x="205.7" y="121.8">23</text>
<text x="259.6" y="121.8">1</text>
<text x="259.6" y="124.3">2</text>
<text x="274.3" y="124.3">31</text>
<text x="274.3" y="121.8">32</text>
<text x="48.1" y="126.5" transform="rotate(-90 48.1 126.5)">2</text>
<text x="111.7" y="131.9">40</text>
<text x="111.7" y="129.4">41</text>
<text x="111.7" y="126.9">42</text>
<text x="170.1" y="126.9">29</text>
<text x="170.1" y="129.4">30</text>
<text x="170.1" y="131.9">31</text>
<text x="220.8" y="127.1" transform="rotate(-90 220.8 127.1)">29</text>
<text x="259.6" y="126.9">3</text>
<text x="259.6" y="129.4">4</text>
<text x="259.6" y="131.9">5</text>
<text x="274.3" y="131.9">28</text>
<text x="274.3" y="129.4">29</text>
<text x="274.3" y="126.9">30</text>
<text x="111.7" y="137">38</text>
<text x="111.7" y="134.5">39</text>
<text x="170.1" y="134.5">32</text>
<text x="170.1" y="137">33</text>
<text x="259.6" y="134.5">6</text>
<text x="259.6" y="137">7</text>
<text x="274.3" y="137">26</text>
<text x="274.3" y="134.5">27</text>
<text x="259.6" y="139.6">8</text>
<text x="259.6" y="142.1">9</text>
<text x="274.3" y="142.1">24</text>
<text x="274.3" y="139.6">25</text>
<text x="124.3" y="147.4" transform="rotate(-90 124.3 147.4)">63</text>
<text x="126.9" y="147.4" transform="rotate(-90 126.9 147.4)">27</text>
<text x="131.9" y="147.4" transform="rotate(-90 131.9 147.4)">75</text>
<text x="137" y="147.4" transform="rotate(-90 137 147.4)">73</text>
<text x="139.6" y="147.4" transform="rotate(-90 139.6 147.4)">57</text>
<text x="142.1" y="147.4" transform="rotate(-90 142.1 147.4)">46</text>
<text x="144.6" y="147.4" transform="rotate(-90 144.6 147.4)">36</text>
<text x="147.2" y="147.4" transform="rotate(-90 147.2 147.4)">19</text>
<text x="149.7" y="146.8" transform="rotate(-90 149.7 146.8)">9</text>
<text x="154.8" y="147.4" transform="rotate(-90 154.8 147.4)">71</text>
<text x="157.3" y="147.4" transform="rotate(-90 157.3 147.4)">34</text>
<text x="259" y="144.6">10</text>
<text x="259" y="147.2">11</text>
<text x="259" y="149.7">12</text>
<text x="274.3" y="149.7">21</text>
<text x="274.3" y="147.2">22</text>
<text x="274.3" y="144.6">23</text>
<text x="259" y="152.3">13</text>
<text x="259" y="154.8">14</text>
<text x="274.3" y="154.8">19</text>
<text x="274.3" y="152.3">20</text>
<text x="259" y="157.3">15</text>
<text x="259" y="159.9">16</text>
<text x="274.3" y="159.9">17</text>
<text x="274.3" y="157.3">18</text>
</g>
<g font-size="1.3" fill="#0f0f0f">
<text x="41.9" y="40.5">CC1</text>
<text x="41.9" y="43.1">CC2</text>
<text x="104.1" y="53.2">an19</text>
<text x="104.1" y="48.1">an21</text>
<text x="104.1" y="50.7">an20</text>
<text x="175.8" y="53.2">increment</text>
<text x="178.9" y="50.7">enable</text>
<text x="104.1" y="58.3">an17</text>
<text x="104.1" y="55.8">an18</text>
<text x="180.5" y="55.8">rst_n</text>
<text x="104.1" y="65.9">an14</text>
<text x="104.1" y="63.4">an15</text>
<text x="104.1" y="60.8">an16</text>
<text x="104.1" y="68.5">an13</text>
<text x="104.1" y="71">an12</text>
<text x="193" y="71">increment</text>
<text x="237.3" y="71">enable</text>
<text x="239" y="73.5">rst_n</text>
<text x="99" y="83.7">p_rst</text>
<text x="99" y="81.2">p_clk</text>
<text x="174.7" y="82.4">uout1</text>
<text x="174.7" y="79.9">uout0</text>
<text x="195.6" y="81.2">p_rst</text>
<text x="195.6" y="78.6">p_clk</text>
<text x="242.4" y="83.7">CC2</text>
<text x="242.4" y="81.2">CC1</text>
<text x="174.7" y="85">uout2</text>
<text x="174.7" y="87.5">uout3</text>
<text x="238.6" y="88.8">CH32DCK</text>
<text x="239.2" y="86.2">CH32DIO</text>
<text x="104.1" y="91.3">uin7</text>
<text x="104.1" y="93.9">uin6</text>
<text x="174.7" y="95.1">uout6</text>
<text x="174.7" y="90">uout4</text>
<text x="174.7" y="92.6">uout5</text>
<text x="104.1" y="98.9">uin4</text>
<text x="104.1" y="101.5">uin3</text>
<text x="104.1" y="96.4">uin5</text>
<text x="174.7" y="97.7">uout7</text>
<text x="200.6" y="101.5">uin0</text>
<text x="104.1" y="104">uin2</text>
<text x="104.1" y="106.6">uin1</text>
<text x="181.7" y="107.8">an1</text>
<text x="181.7" y="105.3">an0</text>
<text x="35.5" y="111.6">VDIN</text>
<text x="104.1" y="109.1">uin0</text>
<text x="181.7" y="112.9">an3</text>
<text x="181.7" y="110.4">an2</text>
<text x="101.6" y="119.3">uio7</text>
<text x="181.7" y="118">an5</text>
<text x="181.7" y="115.4">an4</text>
<text x="200.6" y="116.7">uio7</text>
<text x="101.6" y="121.8">uio6</text>
<text x="101.6" y="124.3">uio5</text>
<text x="181.7" y="124.3">an6</text>
<text x="251.4" y="124.3">uin0</text>
<text x="280.1" y="124.3">uio7</text>
<text x="101.6" y="126.9">uio4</text>
<text x="101.6" y="132">uio2</text>
<text x="101.6" y="129.4">uio3</text>
<text x="181.7" y="126.9">an7</text>
<text x="181.7" y="129.4">an8</text>
<text x="181.7" y="132">an9</text>
<text x="251.4" y="132">uin3</text>
<text x="251.4" y="129.4">uin2</text>
<text x="251.4" y="126.9">uin1</text>
<text x="280.1" y="132">uio4</text>
<text x="280.1" y="129.4">uio5</text>
<text x="280.1" y="126.9">uio6</text>
<text x="101.6" y="137">uio0</text>
<text x="101.6" y="134.5">uio1</text>
<text x="180.5" y="134.5">an10</text>
<text x="180.5" y="137">an11</text>
<text x="251.4" y="134.5">uin4</text>
<text x="251.4" y="137">uin5</text>
<text x="280.1" y="137">uio2</text>
<text x="280.1" y="134.5">uio3</text>
<text x="198.1" y="139.6">CH32DCK</text>
<text x="198.1" y="142.1">CH32DIO</text>
<text x="251.4" y="139.6">uin6</text>
<text x="251.4" y="142.1">uin7</text>
<text x="280.1" y="139.6">uio1</text>
<text x="280.1" y="142.1">uio0</text>
<text x="251.4" y="147.2">p_clk</text>
<text x="251.4" y="144.7">p_rst</text>
<text x="251.4" y="149.7">enable</text>
<text x="278.9" y="144.7">uout7</text>
<text x="278.9" y="149.7">uout5</text>
<text x="278.9" y="147.2">uout6</text>
<text x="251.4" y="152.3">rst_n</text>
<text x="251.4" y="154.8">increment</text>
<text x="278.9" y="154.8">uout3</text>
<text x="278.9" y="152.3">uout4</text>
<text x="251.4" y="157.4">uout0</text>
<text x="278.9" y="159.9">uout1</text>
<text x="278.9" y="157.4">uout2</text>
</g>
<text font-size="1.3" fill="#000084" x="195.6" y="58.3">{PMUX}</text>
<g font-size="1.3" fill="#939391">
<text x="48.8" y="112.7">0</text>
<text x="24.7" y="115.3">0</text>
</g>
<g font-size="1.1" fill="#006464">
<text x="21.7" y="105.6">R7</text>
<text x="245.5" y="106.3">C18</text>
<text x="25.4" y="155.1">C8</text>
<text x="35.9" y="155.8">C9</text>
<text x="53.7" y="155.8">C11</text>
<text x="75" y="153.9">R4</text>
<text x="234" y="153.3">C17</text>
<text x="246.7" y="153.3">C19</text>
<text x="17.8" y="156.4">C7</text>
<text x="40.6" y="156.4">C10</text>
<text x="75" y="170.4">R6</text>
<text x="17.8" y="181.8">C12</text>
<text x="30.8" y="181.2">C13</text>
<text x="76.3" y="185.6">R5</text>
</g>
<g font-size="1.1" fill="#939391">
<text x="22.9" y="113.2">R8</text>
<text x="47.1" y="110.7">R3</text>
</g>
<g font-size="1" fill="#006464">
<text x="130.7" y="29.9">VAA</text>
<text x="142.6" y="29.9">VDD</text>
<text x="149.3" y="30">VDD</text>
<text x="69.8" y="32.5">C1</text>
<text x="69.8" y="35">1uF</text>
<text x="75.4" y="32.5">120R</text>
<text x="83.8" y="32.5">C2</text>
<text x="83.8" y="35">1uF</text>
<text x="57.9" y="47.6" transform="rotate(-90 57.9 47.6)">5.1k</text>
<text x="69.3" y="47.6" transform="rotate(-90 69.3 47.6)">5.1k</text>
<text x="249.3" y="52.7">VDD</text>
<text x="218.8" y="60.3">VDD</text>
<text x="253.5" y="71.9" transform="rotate(-90 253.5 71.9)">434121025816</text>
<text x="240.4" y="95.9">VDD</text>
<text x="15.6" y="109.9">VDD</text>
<text x="74.3" y="111.2">VIO</text>
<text x="254" y="116.3">VDD</text>
<text x="278.5" y="116.2">VDD</text>
<text x="48.7" y="126.5">AP2112K-3.3</text>
<text x="20.7" y="144.2">VDD</text>
<text x="42.7" y="144.3">VDD</text>
<text x="69" y="149.2">VDD</text>
<text x="82.6" y="149.3">VDD</text>
<text x="197" y="148.1">VDD</text>
<text x="229.9" y="144.3">VDD</text>
<text x="241.7" y="144.2">VDD</text>
<text x="69.9" y="165.9">VDD</text>
<text x="82.4" y="165.8">VAA</text>
<text x="21.5" y="169.6">VAA</text>
<text x="38.5" y="173.4">VDD</text>
<text x="50.3" y="173.5">VDD</text>
<text x="70.5" y="181.1">VIO</text>
<text x="83" y="181">VDD</text>
</g>
<g font-size="1" fill="#0000c2">
<text x="18.7" y="101.5">SRC select</text>
<text x="50.7" y="109.7">bypass</text>
</g>
<g font-size=".8" fill="#006464">
<text x="145.5" y="29.9">IO</text>
<text x="152.2" y="30">CORE</text>
<text x="252.2" y="52.8">IO</text>
<text x="221.7" y="60.4">IO</text>
<text x="243.3" y="96">IO</text>
<text x="18.5" y="109.9">IO</text>
<text x="76.7" y="111.3">REG</text>
<text x="256.9" y="116.4">CORE</text>
<text x="281.4" y="116.3">IO</text>
<text x="23.6" y="144.2">IO</text>
<text x="45.5" y="144.3">CORE</text>
<text x="71.9" y="149.3">IO</text>
<text x="85.4" y="149.4">CORE</text>
<text x="199.9" y="148.1">IO</text>
<text x="232.8" y="144.3">CORE</text>
<text x="244.6" y="144.2">IO</text>
<text x="72.7" y="165.9">CORE</text>
<text x="41.4" y="173.4">IO</text>
<text x="53.2" y="173.5">CORE</text>
<text x="72.9" y="181.1">REG</text>
<text x="85.8" y="181">IO</text>
</g>
<text font-size=".7" fill="#840000" x="212.8" y="99.6">INPUT</text>
</svg>
